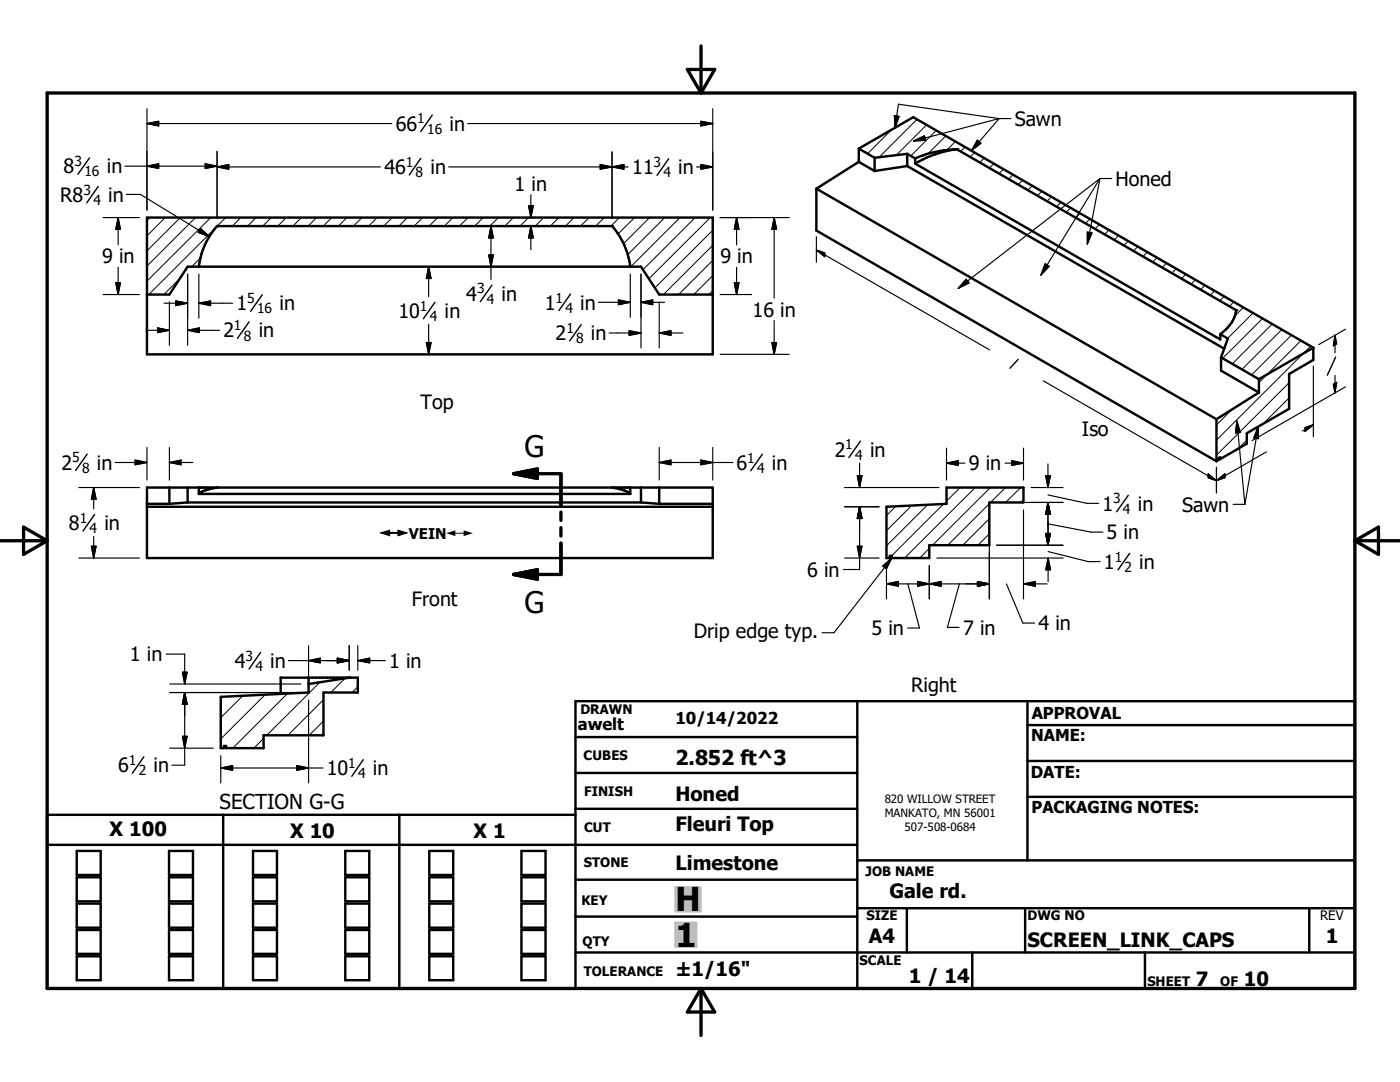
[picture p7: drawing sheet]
<svg xmlns="http://www.w3.org/2000/svg" width="279mm" height="216mm" viewBox="0 0 279 216" stroke-linecap="round" stroke-linejoin="round" font-family="sans-serif">
<g fill="none" stroke="#000" stroke-width=".2">
<path d="M177.9 25.9l-4.8 4.8M183 23.8l-7.6 7.6M184.9 24.9l-6 6M186.9 26l-5.1 5.1M188.8 27.1l-3.6 3.6M190.7 28.2l-1.7 1.7M192.6 29.3l-.9 .9M194.5 30.4l-.9 .9M196.4 31.5l-.9 .9M198.3 32.6l-.8 .9M200.3 33.7l-.9 .9M202.2 34.9l-.9 .8"/>
<path d="M204.1 35.9l-.9 .9M206 37.1l-.9 .8M207.9 38.2l-.9 .8M209.8 39.3l-.8 .8M30 43.4l-.7 .6M33 43.4l-3.7 3.7M35.9 55.6l-3.2 3.2M36 43.4l-6.7 6.7M39 43.4l-9.7 9.7M40 51.4l-1.7 1.8M42 43.4l-12.7 12.7M43.2 45.3l-13.5 13.5"/>
<path d="M45 43.4l-1.7 1.7M48.1 43.4l-1.7 1.7M51.1 43.4l-1.7 1.7M54.1 43.4l-1.7 1.7M57.2 43.4l-1.8 1.7M60.2 43.4l-1.7 1.7M63.2 43.4l-1.7 1.7M66.2 43.4l-1.7 1.7M69.2 43.4l-1.7 1.7M72.3 43.4l-1.8 1.7M75.3 43.4l-1.7 1.7M78.3 43.4l-1.7 1.7"/>
<path d="M81.3 43.4l-1.7 1.7M84.3 43.4l-1.7 1.7M87.4 43.4l-1.8 1.7M90.4 43.4l-1.7 1.7M93.4 43.4l-1.7 1.7M96.4 43.4l-1.7 1.7M99.5 43.4l-1.8 1.7M102.5 43.4l-1.7 1.7M105.5 43.4l-1.7 1.7M108.5 43.4l-1.7 1.7M111.5 43.4l-1.7 1.7M114.6 43.4l-1.8 1.7"/>
<path d="M117.6 43.4l-1.7 1.7M120.6 43.4l-1.7 1.7M123.6 43.4l-1.7 1.7M126.7 43.4l-3.4 3.3M129.7 43.4l-5.3 5.2M132.7 43.4l-7.4 7.4M135.7 43.4l-9.8 9.8M138.7 43.4l-10.4 10.4M141.8 43.4l-12.3 12.2M142.2 58l-.7 .8M142.2 55l-3.7 3.8M142.2 52l-6.8 6.8"/>
<path d="M142.2 48.9l-9.8 9.9M142.2 46l-11.5 11.5M211.8 40.4l-.9 .9M213.7 41.5l-.9 .8M215.6 42.6l-.9 .9M217.5 43.7l-.9 .9M219.4 44.8l-.9 .9M221.3 45.9l-.9 .9M223.2 47l-.8 .9M225.2 48.1l-.9 .9M227.1 49.2l-.9 .9M229 50.3l-.9 .9"/>
<path d="M230.9 51.4l-.9 .9M232.8 52.5l-.9 .9M234.7 53.6l-.8 .9M236.7 54.7l-.9 .9M238.6 55.8l-.9 .9M240.5 56.9l-.9 .9M242.4 58l-.9 .9M244.3 59.1l-.9 .9M246.2 60.2l-.9 .9M248.1 61.3l-1.7 1.8M250.1 62.5l-5.1 5M252 63.5l-8 8"/>
<path d="M253.9 64.7l-8 7.9M255.8 65.8l-7.9 7.9M257.3 79.4l-5.2 5.2M257.3 76.4l-14.5 14.4M257.7 66.9l-7.9 7.9M259.6 68l-8.4 8.4M261.6 69.1l-18.8 18.7M262.1 71.5l-.7 .7M191.6 97.3l-2.7 2.7M194.6 97.3l-14.1 14.1M197.6 97.3l-11.5 11.5M200.7 97.3l-3 3"/>
<path d="M203.7 97.3l-3 3M204.3 99.7l-.6 .6M245.9 81.7l-3.1 3.1M248.8 87.8l-1.7 1.7M177.6 111.3l-.1 .1M178.8 101l-1.9 1.9M182 100.9l-5.1 5M185.1 100.7l-8.2 8.2M185.5 109.4l-1.9 2M188.3 100.6l-10.4 10.3M197.4 106.5l-2.2 2.3M197.4 103.5l-5.2 5.3"/>
<path d="M197.4 100.5l-8.3 8.3M48.5 138.8l-4.4 4.4M52.9 138.6l-8.8 8.9M57.4 138.4l-11 10.9M63.8 136.1l-10.6 10.6M64.6 139.6l-7.1 7.1M68.9 135.3l-2.9 2.9M71.4 137l-1.1 1.2M52.6 147.4l-1.9 1.9M64.6 143.9l-2.9 2.8"/>
</g>
<g fill="none" stroke="#000" stroke-width=".48">
<path d="M162.9 37.7v8.3l79.9 46M162.9 37.7l79.9 46M171.4 32.3l-8.5 5.4M171.4 29.7v2.6M171.4 29.7l10.9-6.3 79.8 46M171.4 32.3l3.1 1.8M171.4 29.7l3.1 1.8M174.5 31.5v2.6M181.1 33.1l63.2 36.5M181.1 33.1l-6.6 1M181.1 30.7l-6.6 .8M181.1 30.7l1.5 .9"/>
<path d="M181.1 30.7v2.4M182.6 32.6l60.9 35.1v-1M182.6 31.6v1M191 29.8a22.9 22.9 0 0 0-8.4 1.8M191 29.8l55.7 32.1a7.2 7.2 0 0 1-3.2 4.8M191 29.8a21.7 21.7 0 0 0-8.4 2.8M29.3 43.4h112.9v27.3h-112.9zM29.3 58.8h4.5l3.6-5.6h90.5l3.7 5.6h10.6M39.7 53.2a14.9 14.9 0 0 1 3.6-8.1h78.8a14.9 14.9 0 0 1 3.7 8.1M243.5 66.7l1.5 .9-1.3 3.7M243.7 71.3l7.5 4.4M243.7 71.3v2.7l7.5 4.3"/>
<path d="M251.2 75.7v2.6M251.2 78.3l-8.4 5.4M262.1 69.4v2.4l-4.8 2.8v7l-8.5 4.8v2.1l-5.3 3.1M262.1 69.4l-10.9 6.3M29.3 97.3h112.9v14.1h-112.9zM33.8 97.3v3.2M37.4 97.3v3M39.7 98.6h86.1M39.7 97.3v1.3M43.3 97.3a6.8 6.8 0 0 0-3.6 1.3M122.1 97.3a6.8 6.8 0 0 1 3.7 1.3M125.8 97.3v1.3"/>
<path d="M127.9 97.3v3M131.6 97.3v3.2M242.8 83.7v8.3M243.2 91.4v.4l-.4 .2M243.2 91.4l.3-.2v.4M243.2 91.4l.3 .2M29.3 100.5h4.5M29.3 101.1h112.9M37.4 100.3h90.5M37.4 100.3l-3.6 .2M127.9 100.3l3.7 .2M131.6 100.5h10.6"/>
<path d="M176.9 101.1l12-.6v-3.2h15.4v3h-6.9v8.5h-11.9v2.6h-7.5v-.5h-.4v.5h-.7zM61.6 135.2v3l-17.5 .9v10.2h.6v-.4h.4v.4h7.5v-2.6h12v-8.5h6.8v-3h-15.4v3.3M69.7 135.2l-8.1 1.3M171.1 139.9v57.3M205 139.9v31.8M114.8 147.1h56.3M114.8 154.2h56.3M205 159h65.4M205 144.7h65.4M205 151.8h65.4M9.4 168.6h161.7M15.3 169.8h4.8v4.8h-4.8z"/>
<path d="M15.3 175.1h4.8v4.8h-4.8zM33.7 169.8h4.8v4.8h-4.8zM33.7 175.1h4.8v4.8h-4.8zM44.5 162.6v34.6M50.5 169.8h4.8v4.8h-4.8zM50.5 175.1h4.8v4.8h-4.8zM68.9 169.8h4.8v4.8h-4.8zM68.9 175.1h4.8v4.8h-4.8zM79.7 162.6v34.6M85.7 169.8h4.8v4.8h-4.8zM85.7 175.1h4.8v4.8h-4.8zM104.1 169.8h4.8v4.8h-4.8z"/>
<path d="M104.1 175.1h4.8v4.8h-4.8zM114.8 162.6h-105.4v34.6h261v-57.3h-155.6v57.3M114.8 175.5h56.3M114.8 161.4h56.3M171.1 171.7h99.3M15.3 180.3h4.8v4.8h-4.8zM15.3 185.6h4.8v4.7h-4.8zM15.3 190.8h4.8v4.8h-4.8zM33.7 185.6h4.8v4.7h-4.8zM33.7 190.8h4.8v4.8h-4.8zM33.7 180.3h4.8v4.8h-4.8zM50.5 185.6h4.8v4.7h-4.8z"/>
<path d="M50.5 190.8h4.8v4.8h-4.8zM50.5 180.3h4.8v4.8h-4.8zM68.9 185.6h4.8v4.7h-4.8zM68.9 190.8h4.8v4.8h-4.8zM68.9 180.3h4.8v4.8h-4.8zM85.7 185.6h4.8v4.7h-4.8zM85.7 190.8h4.8v4.8h-4.8zM85.7 180.3h4.8v4.8h-4.8zM104.1 185.6h4.8v4.7h-4.8zM104.1 190.8h4.8v4.8h-4.8zM104.1 180.3h4.8v4.8h-4.8zM114.8 182.9h56.3"/>
<path d="M114.8 190.1h155.6M171.1 181.2h99.3M181 181.2v8.9M194 190.1v7.1M204.6 181.2v8.9M228.5 190.1v7.1M261.3 181.2v8.9"/>
</g>
<g fill="#000">
<circle cx="191" cy="29.8" r=".24"/>
<circle cx="43.3" cy="45.1" r=".24"/>
<circle cx="122.1" cy="45.1" r=".24"/>
<circle cx="246.7" cy="61.9" r=".24"/>
<circle cx="43.3" cy="97.3" r=".24"/>
<circle cx="122.1" cy="97.3" r=".24"/>
<circle cx="69.7" cy="135.2" r=".24"/>
</g>
<g fill="none" stroke="#000" stroke-width=".66">
<path d="M9.4 18.6h261v178.6h-261zM137.2 13.9h5.4l-2.7 4.7zM139.9 9.2v9.4M102.5 94.5h9.4v6.3M102.5 94.5l4.7-.9v1.9zM0 107.9h9.4M4.7 105.2l4.7 2.7-4.7 2.7zM102.5 114.6l4.7-.9v1.9zM111.9 102.2v1.7M111.9 105.3v1.7M111.9 108.4v6.2h-9.4M270.4 107.9h9"/>
<path d="M270.4 107.9l4.7-2.7v5.4zM139.9 197.2v9.4M139.9 197.2l2.7 4.7h-5.4z"/>
</g>
<g fill="#c0c0c0" stroke="#c0c0c0" stroke-width=".48">
<path d="M134.8 184.1h4.2v4.8z"/>
<path d="M134.8 184.1l4.2 4.8h-4.2z"/>
<path d="M134.8 177.1h5v4.8z"/>
<path d="M134.8 177.1l5 4.8h-5z"/>
</g>
<path d="M102.5 94.5l4.7-.9v1.9zM102.5 114.6l4.7-.9v1.9z" fill="#000" stroke="#000" stroke-width=".66"/>
<g fill="none" stroke="#000" stroke-width=".28">
<path d="M17.9 31.5l-2.4 3.3M19.6 37.2l-2.3 3.3M84 31.6l-2.3 3.3M86.3 23l-2.3 3.3M133.4 31.7l-2.3 3.3M52.3 58.8l-2.3 3.3M98.2 56.9l-2.4 3.3M113.9 58.7l-2.4 3.3M49.7 64.2l-2.3 3.3M86.8 60.3l-2.3 3.3M116 64.8l-2.3 3.2M203.2 71.7l-1.6 1.8"/>
<path d="M266.6 71.2l-1.7 3.7M17.4 90.6l-2.3 3.3M152.1 90.6l-2.3 3.3M171.7 88l-2.3 3.3M225.2 98.8l-2.3 3.3M18.9 102.7l-2.3 3.3M225.4 110.4l-2.3 3.3M52 130.2l-2.3 3.3M28.7 151l-2.3 3.3M72.5 151.6l-2.3 3.3"/>
</g>
<g fill="none" stroke="#000" stroke-width=".23">
<path d="M24.9 33.2h18.4M25.2 38.8h2.8l13.8 8.4M29.3 21.7v20.2M29.3 33.2l2.4-.5v.9zM29.3 24.7l2.4-.5v.9zM29.3 24.7h48.9M41 32.7l2.3 .5-2.3 .4zM43.3 30.2v13.4M43.3 33.3h32.6M43.3 33.3l2.4-.5v1zM89.5 33.3h35.9M93.4 24.7h48.8"/>
<path d="M105.9 38.8v4.6M119.8 32.8l2.3 .5-2.3 .5zM122.1 30.3v13.3M122.1 33.3l2.4-.5v1zM139 33.3h3.2M139.9 24.2l2.3 .5-2.3 .4zM139.9 32.8l2.3 .5-2.3 .5zM142.2 21.7v20.2M178.5 23.1l.9 .1-.8 2.3zM182.3 28.1l2.2-1 .2 .9zM195.1 28l.7 .6-1.9 1.5zM199.4 23.7l-17.1 4.4"/>
<path d="M199.4 23.7l-5.5 6.4M199.4 23.7l-20.1-2.9-.7 4.7M199.4 23.7h2.3M219.5 35.6l-28.3 21.9M219.5 35.6l-11.8 19.3M219.5 35.6l-2.5 13.1M219.5 35.6h2.4M20.6 43.4h7.2M20.6 58.8h7.2M23.1 56.4h.9l-.4 2.4zM23.6 43.4v5.4M23.6 53.3v5.5"/>
<path d="M23.6 43.4l.4 2.3h-.9zM37.4 54.7v14.2M39.7 54.7v8.8M40 45.6l1.8 1.6-2.3-.8zM85.5 53.2v6M85.5 53.2l.5 2.4h-.9zM97.5 50.9h1l-.5 2.3zM98 45.1l.5 2.4h-1zM98 45.1v10.7M105.5 41.1h.9l-.5 2.3zM105.9 45.1v4.7M105.9 45.1l.5 2.4h-.9z"/>
<path d="M123.4 59.8l2.4 .5-2.4 .5zM125.8 54.7v8.6M127.9 54.7v14.7M143.7 43.4h13.8M143.7 58.8h6.3M146.5 56.4h1l-.5 2.4zM147 43.4l.5 2.3h-1zM147 43.4v5.4M147 53.3v5.5M154.5 43.4l.5 2.3h-1zM154.5 43.4v16.1M162.9 49.9l34.6 19.9"/>
<path d="M162.9 49.9l1.7 .6v.7zM162.9 47.2v5.1M192.8 55.7l.6 .8-2.2 1zM208.6 52.6l.8 .5-1.7 1.8zM217 46.3l.9 .2-.9 2.2zM29.1 65.9h4.7M31.4 65.4l2.4 .5-2.4 .5zM32.7 60.5h4.7M33.8 60.2v8.7M35.1 60l2.3 .5-2.3 .5zM37.4 65.9h6.4M37.4 65.9l2.4-.5v1z"/>
<path d="M39.7 60.5h6.7M39.7 60.5l2.3-.5v1zM85.1 68.3h.9l-.5 2.4zM85.5 64.7v6M119.4 60.3h6.4M121.6 66.4h6.3M125.6 66l2.3 .4-2.3 .5zM127.9 60.3h4.7M127.9 60.3l2.4-.5v1zM131.6 66.4l2.3-.4v.9zM131.6 60.2v9.2M131.6 66.4h4.7"/>
<path d="M143.7 70.7h13.8M154 68.3h1l-.5 2.4zM154.5 64v6.7M208.2 76l34.6 19.9M262.1 73v14.2M266.1 76.7l.7-.4-.4 2.1zM266.4 66.9v3.5M266.4 74.9v3.5M266.4 66.9l.4 1.7-.7 .4zM268.5 65.7l-5.3 3.1M268.5 77.2l-18.6 10.7M15.7 97.3h12.1"/>
<path d="M18.7 97.3v4.3M18.7 97.3l.5 2.3h-1zM23 92.3h6.3M27 91.8l2.3 .5-2.3 .4zM29.3 89.3v6.5M33.8 92.3h4.7M33.8 92.3l2.3-.5v.9zM33.8 89.3v6.5M131.6 92.3h14.6M131.6 92.3l2.3-.5v.9zM131.6 89.3v6.5M139.9 91.8l2.3 .5-2.3 .4z"/>
<path d="M142.2 89.3v6.5M168.5 97.3h18.9M171.1 94.9h.9l-.5 2.4zM171.5 92.4v4.9M188.9 92.4h3.7M188.9 92.4l2.3-.5v1zM188.9 89.4v6.4M200.6 92.4h3.7M201.9 91.9l2.4 .5-2.4 .5zM204.3 89.4v6.4M205.8 97.3h6.3M208.7 94.9h.9l-.5 2.4z"/>
<path d="M209.1 92.6v4.7M209.1 98.8l7.8 1.6h2.4M241.1 94.6l1.7 1.3-1.7-.6zM242.8 93.2v5.2M242.8 95.9l1.6-1.4v.8zM246.8 84l1.6 16.6M246.8 84l.7 2.3-.9 .1zM251.1 85.1l-2.7 15.5M251.1 85.1l.1 2.4-1-.1zM252.7 90.2l-9.9 5.7M260.5 85.3l1.6-.6-1.6 1.4zM262.1 84.7l-2.2 1.3"/>
<path d="M15.7 111.4h12.1M18.2 109h1l-.5 2.4zM18.7 107.1v4.3M168.5 111.4h6.9M168.5 101.1h6.9M171.1 109h.9l-.5 2.4zM171.5 101.1v12.5h-3.2M171.5 101.1l.5 2.4h-.9zM176.2 112.9l1.8-1.5-1.1 2.1zM176.9 116.5h20.5M176.9 116.5l2.4-.5v1zM176.9 113.4v6.1"/>
<path d="M178 111.4l-11.6 14.9h-2.3M181.2 116.5l2.3 8.8h-2.3M183.1 116l2.4 .5-2.4 .5zM185.5 112.9v6.6M185.5 116.5l2.3-.5v1zM187 111.4h25.2M191.5 116.5l-2.4 8.7h2.3M195.1 116l2.3 .5-2.3 .5zM197.4 101.8v17.7M198.9 100.3h13.2M198.9 108.8h13.2M200.9 116.5l3.2 7.8h2.4"/>
<path d="M204.3 101.8v17.7M204.3 116.5h4.7M204.3 116.5l2.3-.5v1zM208.7 106.5h.9l-.5 2.3zM209.1 100.3v8.5M209.1 100.3l.5 2.3h-.9zM209.1 104.5l8.6 1.7h2.4M209.2 111.4v4.6M209.2 111.4l.5 2.3h-1zM209.2 110.1l8 2h2.3M246.1 100.6h2.3M33.1 130.5h3.8v6"/>
<path d="M33.9 138.2h26.2M33.9 136.5h26.2M36.4 134.1h.9l-.4 2.4zM36.9 138.2v14.5h-2.6M36.9 138.2l.4 2.3h-.9zM57.6 131.8h12.1M61.6 128.8v6.2M61.6 139.7v16.5M61.6 131.8l2.3-.5v1zM67.3 131.3l2.4 .5-2.4 .5zM69.7 128.8v4.9M71.4 131.8h5.5"/>
<path d="M71.4 131.8l2.4-.5v1zM71.4 128.8v4.9M33.9 149.3h8.7M36.4 146.9h.9l-.4 2.4zM44.1 153.2h20.4M44.1 153.2l2.3-.4v.9zM44.1 150.8v5.4M59.2 152.8l2.4 .4-2.4 .5z"/>
</g>
<g fill="#000" stroke="#000" stroke-width=".23">
<path d="M29.3 33.2l2.4-.5v.9zM29.3 24.7l2.4-.5v.9zM41 32.7l2.3 .5-2.3 .4zM43.3 33.3l2.4-.5v1zM119.8 32.8l2.3 .5-2.3 .5zM122.1 33.3l2.4-.5v1zM139.9 24.2l2.3 .5-2.3 .4zM139.9 32.8l2.3 .5-2.3 .5zM178.5 23.1l.9 .1-.8 2.3zM182.3 28.1l2.2-1 .2 .9zM195.1 28l.7 .6-1.9 1.5zM23.1 56.4h.9l-.4 2.4z"/>
<path d="M23.6 43.4l.4 2.3h-.9zM40 45.6l1.8 1.6-2.3-.8zM85.5 53.2l.5 2.4h-.9zM97.5 50.9h1l-.5 2.3zM98 45.1l.5 2.4h-1zM105.5 41.1h.9l-.5 2.3zM105.9 45.1l.5 2.4h-.9zM127.9 60.3l2.4-.5v1zM146.5 56.4h1l-.5 2.4zM147 43.4l.5 2.3h-1zM154.5 43.4l.5 2.3h-1zM162.9 49.9l1.7 .6v.7z"/>
<path d="M192.8 55.7l.6 .8-2.2 1zM208.6 52.6l.8 .5-1.7 1.8zM217 46.3l.9 .2-.9 2.2zM31.4 65.4l2.4 .5-2.4 .5zM35.1 60l2.3 .5-2.3 .5zM37.4 65.9l2.4-.5v1zM39.7 60.5l2.3-.5v1zM85.1 68.3h.9l-.5 2.4zM123.4 59.8l2.4 .5-2.4 .5zM125.6 66l2.3 .4-2.3 .5zM131.6 66.4l2.3-.4v.9zM154 68.3h1l-.5 2.4z"/>
<path d="M266.1 76.7l.7-.4-.4 2.1zM266.4 66.9l.4 1.7-.7 .4zM18.7 97.3l.5 2.3h-1zM27 91.8l2.3 .5-2.3 .4zM33.8 92.3l2.3-.5v.9zM131.6 92.3l2.3-.5v.9zM139.9 91.8l2.3 .5-2.3 .4zM171.1 94.9h.9l-.5 2.4zM188.9 92.4l2.3-.5v1zM201.9 91.9l2.4 .5-2.4 .5zM208.7 94.9h.9l-.5 2.4zM241.1 94.6l1.7 1.3-1.7-.6z"/>
<path d="M242.8 95.9l1.6-1.4v.8zM246.8 84l.7 2.3-.9 .1zM251.1 85.1l.1 2.4-1-.1zM260.5 85.3l1.6-.6-1.6 1.4zM18.2 109h1l-.5 2.4zM171.1 109h.9l-.5 2.4zM171.5 101.1l.5 2.4h-.9zM176.2 112.9l1.8-1.5-1.1 2.1zM176.9 116.5l2.4-.5v1zM183.1 116l2.4 .5-2.4 .5zM185.5 116.5l2.3-.5v1zM195.1 116l2.3 .5-2.3 .5z"/>
<path d="M204.3 116.5l2.3-.5v1zM208.7 106.5h.9l-.5 2.3zM209.1 100.3l.5 2.3h-.9zM209.2 111.4l.5 2.3h-1zM36.4 134.1h.9l-.4 2.4zM61.6 131.8l2.3-.5v1zM67.3 131.3l2.4 .5-2.4 .5zM71.4 131.8l2.4-.5v1zM36.4 146.9h.9l-.4 2.4zM36.9 138.2l.4 2.3h-.9zM44.1 153.2l2.3-.4v.9zM59.2 152.8l2.4 .4-2.4 .5z"/>
</g>
<g fill="#fff" stroke="#fff" stroke-width=".23">
<path d="M76 105.3h18.8v2.1z"/>
<path d="M76 105.3l18.8 2.1h-18.8z"/>
</g>
<g font-size="6.6">
<text x="134.8" y="181.8">H</text>
<text x="134.8" y="188.9">1</text>
</g>
<g font-size="5.9">
<text x="104.7" y="91.2">G</text>
<text x="104.7" y="122.3">G</text>
</g>
<g font-size="4.1">
<text x="134.8" y="152.7">2.852 ft^3</text>
<text x="43.8" y="161.5">SECTION G-G</text>
</g>
<g font-size="3.9">
<text x="79" y="26.1">66</text>
<text x="89.7" y="26.1">in</text>
<text x="202.5" y="25.1">Sawn</text>
<text x="12.7" y="34.6">8</text>
<text x="21.3" y="34.6">in</text>
<text x="76.7" y="34.7">46</text>
<text x="85.9" y="34.7">in</text>
<text x="126.2" y="34.8">11</text>
<text x="135.4" y="34.8">in</text>
<text x="12" y="40.3">R8</text>
<text x="21.6" y="40.3">in</text>
<text x="102.7" y="38.1">1 in</text>
<text x="222.6" y="37.1">Honed</text>
<text x="20.4" y="52.5">9 in</text>
<text x="143.8" y="52.5">9 in</text>
<text x="47.2" y="61.9">1</text>
<text x="55.7" y="61.9">in</text>
<text x="79.5" y="63.4">10</text>
<text x="88.7" y="63.4">in</text>
<text x="93" y="60">4</text>
<text x="100.1" y="60">in</text>
<text x="108.7" y="61.8">1</text>
<text x="115.8" y="61.8">in</text>
<text x="150.2" y="63.2">16 in</text>
<text x="44.6" y="67.3">2</text>
<text x="51.6" y="67.3">in</text>
<text x="110.9" y="67.9">2</text>
<text x="117.9" y="67.9">in</text>
<text x="83.9" y="81.5">Top</text>
<text x="215.9" y="87.1">Iso</text>
<text x="12.3" y="93.7">2</text>
<text x="19.3" y="93.7">in</text>
<text x="147" y="93.7">6</text>
<text x="154" y="93.7">in</text>
<text x="166.6" y="91.1">2</text>
<text x="173.6" y="91.1">in</text>
<text x="193.3" y="93.9">9 in</text>
<text x="220" y="101.9">1</text>
<text x="227.1" y="101.9">in</text>
<text x="13.8" y="105.7">8</text>
<text x="20.8" y="105.7">in</text>
<text x="220.9" y="107.6">5 in</text>
<text x="235.9" y="102.1">Sawn</text>
<text x="220.3" y="113.5">1</text>
<text x="227.4" y="113.5">in</text>
<text x="161.1" y="115.1">6 in</text>
<text x="82.2" y="120.9">Front</text>
<text x="207.2" y="125.8">4 in</text>
<text x="25.9" y="132">1 in</text>
<text x="138.5" y="127.3">Drip edge typ.</text>
<text x="173.9" y="126.7">5 in</text>
<text x="192.2" y="126.6">7 in</text>
<text x="46.9" y="133.3">4</text>
<text x="53.9" y="133.3">in</text>
<text x="77.7" y="133.2">1 in</text>
<text x="181.9" y="138">Right</text>
<text x="23.6" y="154.1">6</text>
<text x="30.6" y="154.1">in</text>
<text x="65.2" y="154.7">10</text>
<text x="74.4" y="154.7">in</text>
<text x="134.8" y="159.8">Honed</text>
<text x="21.9" y="166.8">X 100</text>
<text x="57.9" y="167.1">X 10</text>
<text x="94.5" y="167.2">X 1</text>
<text x="134.8" y="165.9">Fleuri Top</text>
<text x="134.8" y="173.6">Limestone</text>
<text x="177.5" y="179.2">Gale rd.</text>
<text x="173.4" y="188.3">A4</text>
<text x="205.1" y="188.9">SCREEN_LINK_CAPS</text>
<text x="264.6" y="188.3">1</text>
<text x="134.8" y="194.8">±1/16&quot;</text>
<text x="181.4" y="196.1">1 / 14</text>
<text x="238.7" y="196.7">7</text>
<text x="248.2" y="196.7">10</text>
</g>
<g font-size="3.3">
<text x="205.9" y="143.6">APPROVAL</text>
<text x="115.3" y="145.6">awelt</text>
<text x="134.8" y="144.5">10/14/2022</text>
<text x="205.8" y="147.9">NAME:</text>
<text x="205.7" y="155.1">DATE:</text>
<text x="205.9" y="162.1">PACKAGING NOTES:</text>
</g>
<text font-size="2.9" x="81.6" y="107.5">VEIN</text>
<g font-size="2.8">
<text x="83.3" y="24.6">1</text>
<text x="85.3" y="26.7">16</text>
<text x="14.9" y="33.1">3</text>
<text x="16.8" y="35.2">16</text>
<text x="81" y="33.3">1</text>
<text x="82.9" y="35.3">8</text>
<text x="130.4" y="33.3">3</text>
<text x="132.4" y="35.3">4</text>
<text x="16.6" y="38.8">3</text>
<text x="18.6" y="40.9">4</text>
<text x="95.2" y="58.5">3</text>
<text x="46.7" y="65.9">1</text>
<text x="49.3" y="60.5">5</text>
<text x="51.3" y="62.5">16</text>
<text x="83.8" y="62">1</text>
<text x="85.8" y="64">4</text>
<text x="97.2" y="60.6">4</text>
<text x="110.9" y="60.4">1</text>
<text x="112.9" y="62.4">4</text>
<text x="48.7" y="67.9">8</text>
<text x="113" y="66.4">1</text>
<text x="115" y="68.5">8</text>
<text x="168.7" y="89.7">1</text>
<text x="14.4" y="92.2">5</text>
<text x="16.4" y="94.3">8</text>
<text x="149.1" y="92.3">1</text>
<text x="151.1" y="94.3">4</text>
<text x="170.7" y="91.7">4</text>
<text x="222.2" y="100.5">3</text>
<text x="15.9" y="104.3">1</text>
<text x="17.9" y="106.3">4</text>
<text x="224.1" y="102.5">4</text>
<text x="222.5" y="112.1">1</text>
<text x="224.4" y="114.1">2</text>
<text x="49" y="131.8">3</text>
<text x="51" y="133.9">4</text>
<text x="25.7" y="152.7">1</text>
<text x="27.7" y="154.7">2</text>
<text x="69.5" y="153.2">1</text>
<text x="71.5" y="155.2">4</text>
</g>
<g font-size="2.6">
<text x="115.8" y="142.4">DRAWN</text>
<text x="116.5" y="151.6">CUBES</text>
<text x="116.6" y="158.8">FINISH</text>
<text x="116.6" y="166.1">CUT</text>
<text x="116.5" y="173">STONE</text>
<text x="172.8" y="174.7">JOB NAME</text>
<text x="116" y="180.7">KEY</text>
<text x="172.9" y="183.6">SIZE</text>
<text x="205.1" y="183.6">DWG NO</text>
<text x="263.5" y="183.6">REV</text>
<text x="116.2" y="188.8">QTY</text>
<text x="116.5" y="194.7">TOLERANCE</text>
<text x="171.5" y="192.5">SCALE</text>
<text x="229" y="196.7">SHEET</text>
<text x="243.5" y="196.7">OF</text>
</g>
<g font-size="2.3">
<text x="76" y="107.5">#</text>
<text x="89.1" y="107.5">#</text>
<text x="176.6" y="160.3">820 WILLOW STREET</text>
<text x="176.6" y="163">MANKATO, MN 56001</text>
<text x="180.5" y="165.8">507-508-0684</text>
</g>
</svg>
